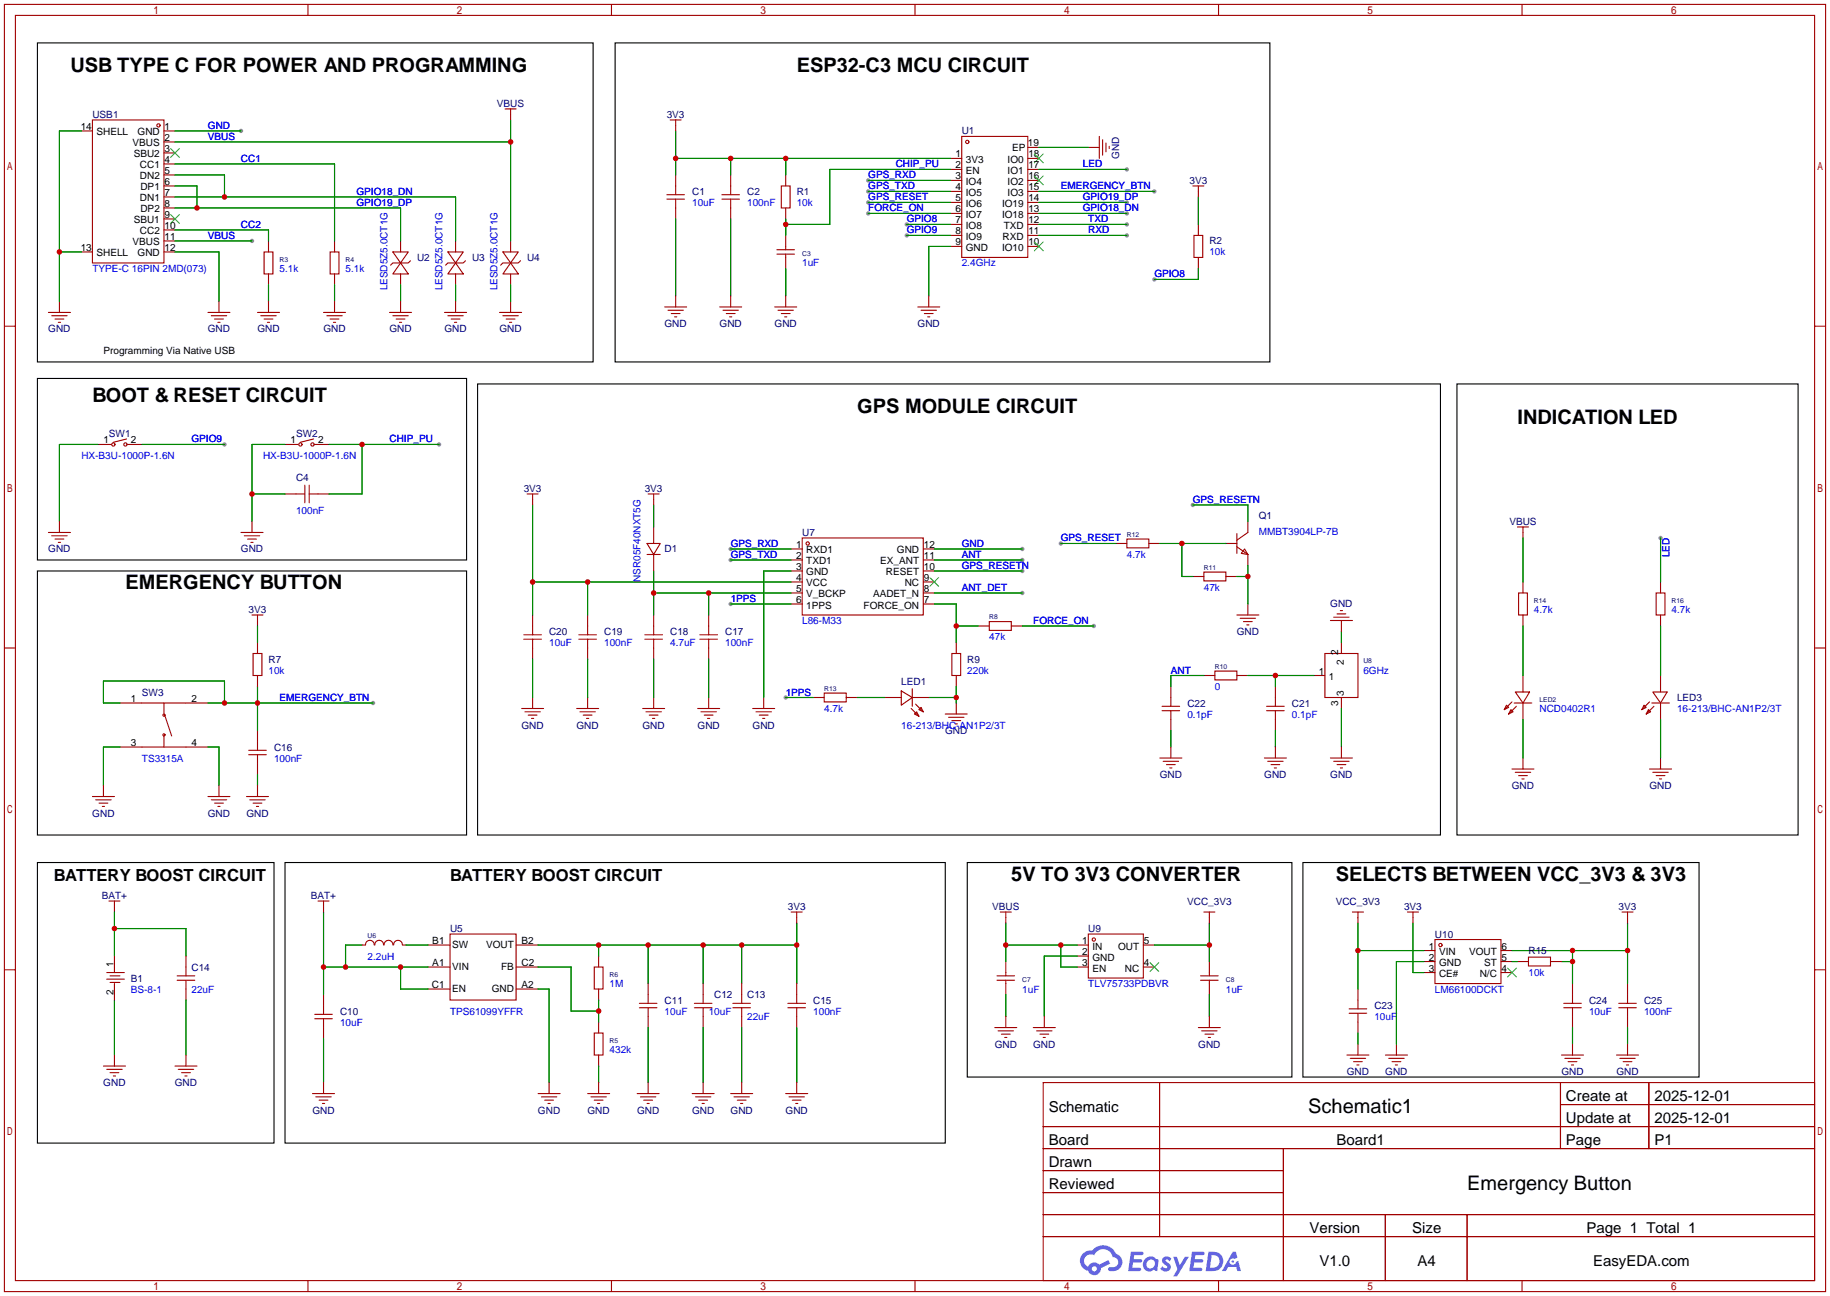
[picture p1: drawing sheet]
<svg xmlns="http://www.w3.org/2000/svg" width="422mm" height="299mm" viewBox="0 0 422 299" stroke-linecap="round" stroke-linejoin="round" font-family="sans-serif">
<g fill="#999">
<circle cx="58.2" cy="55.6" r=".51"/>
<circle cx="55.6" cy="30.2" r=".51"/>
<circle cx="260.1" cy="46.7" r=".51"/>
<circle cx="260.1" cy="49.3" r=".51"/>
<circle cx="209.3" cy="54.4" r=".51"/>
<circle cx="209.3" cy="51.8" r=".51"/>
<circle cx="266.4" cy="64.5" r=".51"/>
<circle cx="200.4" cy="44.2" r=".51"/>
<circle cx="260.1" cy="39.1" r=".51"/>
<circle cx="260.1" cy="51.8" r=".51"/>
<circle cx="260.1" cy="54.4" r=".51"/>
<circle cx="200.4" cy="41.7" r=".51"/>
<circle cx="200.4" cy="46.7" r=".51"/>
<circle cx="101.3" cy="102.6" r=".51"/>
<circle cx="51.8" cy="102.6" r=".51"/>
<circle cx="86.1" cy="162.3" r=".51"/>
<circle cx="168.7" cy="139.4" r=".51"/>
<circle cx="168.7" cy="126.7" r=".51"/>
<circle cx="168.7" cy="129.3" r=".51"/>
<circle cx="236" cy="126.7" r=".51"/>
<circle cx="236" cy="129.3" r=".51"/>
<circle cx="236" cy="131.8" r=".51"/>
<circle cx="236" cy="136.9" r=".51"/>
<circle cx="252.5" cy="144.5" r=".51"/>
<circle cx="244.9" cy="125.5" r=".51"/>
<circle cx="275.3" cy="116.6" r=".51"/>
<circle cx="181.4" cy="161" r=".51"/>
<circle cx="383.3" cy="124.2" r=".51"/>
<circle cx="200.4" cy="49.3" r=".51"/>
<circle cx="266.4" cy="44.2" r=".51"/>
</g>
<g fill="none" stroke="#a10000" stroke-width=".25">
<path d="M1 1h420.4v297.2h-420.4zM3.6 3.6h415.2v292.1h-415.2zM71.1 1v2.6M141.1 1v2.6M211.2 1v2.6M281.3 1v2.6M351.3 1v2.6M1 75.3h2.6M418.8 75.3h2.6M1 149.6h2.6M418.8 149.6h2.6M1 223.9h2.6"/>
<path d="M418.8 223.9h2.6M240.8 249.9h178v45.8h-178zM267.7 249.9v35.6M360.2 249.9v15.3M360.2 255h58.6M380.6 249.9v15.3M240.8 260.1h178M240.8 265.2h178M240.8 270.3h55.4M240.8 275.3h55.4M296.2 265.2v30.5M71.1 295.7v2.5"/>
<path d="M141.1 295.7v2.5M211.2 295.7v2.5M240.8 280.4h178M240.8 285.5h178M281.3 295.7v2.5M319.8 280.4v15.3M338.6 280.4v15.3M351.3 295.7v2.5"/>
</g>
<g fill="#5487ff">
<path d="M268.5 290.3a1.3 1.3 0 0 1 1.9 .3l-.4 .6a.54 .54 0 0 0-1-.2l.2 .2a1.28 1.28 0 0 1 .8 2 1.53 1.53 0 0 1-2.2-.3l.5-.6 .8 .5a.31 .31 0 0 0 .3-.3 .31 .31 0 0 0-.2-.3 1.12 1.12 0 0 1-.7-1.9z"/>
<path d="M270.8 290.2h.8l.7 1.9 1.2-1.9h.9l-2.7 4.5h-.9l1-1.7z"/>
<path d="M261 289h2.3a.46 .46 0 0 1 .5 .1 .46 .46 0 0 1 .1 .5l-.3 .2h-1.8l-.1 .9h1.6a.4 .4 0 0 1 .3 .4 .4 .4 0 0 1-.4 .4h-1.6l-.2 1.2h1.4a.46 .46 0 0 1 .5 .1 .46 .46 0 0 1 .1 .5l-.4 .2h-2.6z"/>
<path d="M275.1 289h2.3a.47 .47 0 0 1 .5 .1 .47 .47 0 0 1 .1 .5l-.3 .2h-1.8l-.1 .9h1.6a.4 .4 0 0 1 .4 .4 .4 .4 0 0 1-.5 .4h-1.6l-.2 1.2h1.4a.46 .46 0 0 1 .5 .1 .46 .46 0 0 1 .1 .5l-.4 .2h-2.6z"/>
<path d="M284.5 289h.8l.3 1.3-.6 .4a.75 .75 0 0 0-1.1 .3 .75 .75 0 0 0 .5 1 .75 .75 0 0 0 .9-.6l.5-.3 .6 2.4h-.8l-.3-1h-1.8l-.5 1h-1z"/>
<path d="M278.9 289l-.6 4.5h1.4a2.27 2.27 0 0 0 2.7-2.3 2.27 2.27 0 0 0-2.7-2.2zM279.7 289.8a1.5 1.5 0 0 1 1.8 1.5 1.5 1.5 0 0 1-1.9 1.4h-.3z"/>
<path d="M264.4 290.6a1.6 1.6 0 0 0-.4 2.3 1.6 1.6 0 0 0 2.3 .2l.8 .4 .3-2.5-.1-.3h-.5a1.58 1.58 0 0 0-2.4-.1zM265 291.1a.99 .99 0 0 1 1.6 .6 .99 .99 0 0 1-1.3 1.1 .98 .98 0 0 1-.3-1.7z"/>
<path d="M250 289.4a2.37 2.37 0 0 0 1.1 4 1.54 1.54 0 0 0 1.8 1 1.54 1.54 0 0 0 1.2-1.6l2.2-1.1-.5-.8-2.1 1.1a1.57 1.57 0 0 0-2.6 .4 1.5 1.5 0 0 1-.7-2.1 1.5 1.5 0 0 1 2.2-.5 2.23 2.23 0 0 1 2.3-1.4 2.23 2.23 0 0 1 1.9 1.8 1.16 1.16 0 0 1 1.3 1.1 1.16 1.16 0 0 1-1.1 1.3h-.7a.47 .47 0 0 0-.5 .3 .47 .47 0 0 0 .4 .6 2.14 2.14 0 0 0 2.7-1.4 2.14 2.14 0 0 0-1.3-2.7 3.2 3.2 0 0 0-5.5-.7l-1.1 .1zM252 292.9a.6 .6 0 0 1 1.2 0 .6 .6 0 0 1-1.2 0z"/>
<circle cx="284.6" cy="291.3" r=".28"/>
</g>
<g fill="none" stroke="#a10000" stroke-width=".25">
<path d="M18.8 30.2h2.5M21.3 27.7h16.5v33h-16.5zM37.8 30.2h2.6M37.8 32.8h2.6M37.8 35.3h2.6M37.8 37.8h2.6M116.6 25.1h2.5M117.9 25.1v2.6M154.7 27.7h2.5M156 27.7v2.5M219.5 36.6h2.5M219.5 39.1h2.5"/>
<path d="M222 31.5h15.2v27.9h-15.2zM237.2 34h2.6M237.2 36.6h2.6M237.2 39.1h2.6M251.2 34h2.5M253.7 31.5v5.1M254.5 32.3v3.5M255.3 33v2.1M256 33.8v.5M18.8 58.2h2.5M37.8 40.4h2.6M37.8 42.9h2.6"/>
<path d="M37.8 45.5h2.6M37.8 48h2.6M37.8 50.5h2.6M37.8 53.1h2.6M37.8 55.6h2.6M37.8 58.2h2.6M61 58.2h2v5h-2zM62 55.6v2.6M76.2 58.2h2v5h-2zM77.2 55.6v2.6M90.7 58.2h3.5l-1.7 2.5zM92.5 55.6v2.6"/>
<path d="M103.4 58.2h3.5l-1.7 2.5zM105.2 55.6v2.6M116.1 58.2h3.5l-1.7 2.5zM117.9 55.6v2.6M153.9 46h4.1M153.9 45h4.1M156 40.4v4.6M156 46v4.5M166.6 46h4.1M166.6 45h4.1M168.7 40.4v4.6M168.7 46v4.5"/>
<path d="M179.3 58.7h4.1M179.3 57.7h4.1M180.3 42.9h2.1v5.1h-2.1zM181.4 40.4v2.5M181.4 48v2.5M181.4 54.4v3.3M181.4 58.7v3.3M219.5 41.7h2.5M219.5 44.2h2.5M219.5 46.7h2.5M219.5 49.3h2.5M219.5 51.8h2.5"/>
<path d="M219.5 54.4h2.5M219.5 56.9h2.5M237.2 41.7h2.6M237.2 44.2h2.6M237.2 46.7h2.6M237.2 49.3h2.6M237.2 51.8h2.6M237.2 54.4h2.6M237.2 56.9h2.6M275.3 42.9h2.6M275.6 54.4h2v5h-2zM276.6 42.9v2.6"/>
<path d="M276.6 51.8v2.6M276.6 59.4v2.6M11.2 72.1h5.1M11.9 72.9h3.6M12.7 73.7h2M13.5 74.4h.5M13.7 69.6v2.5M48 72.1h5.1M48.8 72.9h3.5M49.5 73.7h2.1M50.3 74.4h.5M50.5 69.6v2.5"/>
<path d="M59.4 72.1h5.1M60.2 72.9h3.6M61 73.7h2M61.7 74.4h.5M62 63.2v2.6M62 69.6v2.5M74.7 72.1h5.1M75.4 72.9h3.6M76.2 73.7h2M77 74.4h.5M77.2 63.2v2.6M77.2 69.6v2.5"/>
<path d="M89.9 72.1h5.1M90.7 72.9h3.5M91.4 73.7h2.1M92.2 74.4h.5M92.5 60.7l1.7 2.5h-3.5zM92.5 63.2v2.6M92.5 69.6v2.5M94.7 60.2l-.5 .5h-3.5l-.5 .5M102.6 72.1h5.1M103.4 72.9h3.5M104.1 73.7h2.1M104.9 74.4h.5"/>
<path d="M105.2 60.7l1.7 2.5h-3.5zM105.2 63.2v2.6M105.2 69.6v2.5M107.4 60.2l-.5 .5h-3.5l-.5 .5M115.3 72.1h5.1M116.1 72.9h3.5M116.8 73.7h2.1M117.6 74.4h.5M117.9 60.7l1.7 2.5h-3.5zM117.9 63.2v2.6M117.9 69.6v2.5M120.1 60.2l-.5 .5h-3.5l-.5 .5"/>
<path d="M153.4 70.9h5.1M154.2 71.6h3.5M154.9 72.4h2.1M155.7 73.2h.5M156 68.3v2.6M166.1 70.9h5.1M166.9 71.6h3.5M167.6 72.4h2.1M168.4 73.2h.5M168.7 68.3v2.6M178.8 70.9h5.1M179.6 71.6h3.5"/>
<path d="M180.3 72.4h2.1M181.1 73.2h.5M181.4 68.3v2.6M211.8 70.9h5.1M212.6 71.6h3.6M213.4 72.4h2M214.1 73.2h.5M214.4 68.3v2.6M22.6 102.6h3.1M29.2 101.3l-3 .8M29.5 102.6h3.3M65.8 102.6h3"/>
<path d="M65.8 114h4.6M70.4 112v4.1M71.4 114h4.5M71.4 112v4.1M72.4 101.3l-3.1 .8M72.6 102.6h3.3M121.7 114h2.5M122.9 114v2.6M149.6 114h2.5M150.9 114v2.6M11.2 122.9h5.1M11.9 123.7h3.6"/>
<path d="M12.7 124.5h2M13.5 125.2h.5M13.7 120.4v2.5M55.6 122.9h5.1M56.4 123.7h3.5M57.1 124.5h2.1M57.9 125.2h.5M58.2 120.4v2.5M149.4 125.5h3l-1.5 2.5zM149.4 128h3M150.9 121.7v3.8M150.9 128v3.8"/>
<path d="M182.6 126.7h2.6M182.6 129.3h2.6M182.6 131.8h2.6M182.6 134.4h2.6M182.6 136.9h2.6M182.6 139.4h2.6M185.2 124.2h27.9v17.8h-27.9zM213.1 126.7h2.5M213.1 129.3h2.5M213.1 131.8h2.5M213.1 134.4h2.5M213.1 136.9h2.5"/>
<path d="M213.1 139.4h2.5M257.6 125.5h2.5M260.1 124.5h5.1v2h-5.1zM265.2 125.5h2.5M275.3 133.1h2.6M277.9 132.1h5.1v2h-5.1zM283 125.5h2.5M283 133.1h2.5M285.5 126.2l2.5 1.8M285.5 123.2v4.6M287.3 126.7l.7 1.3-1.5-.2zM288 120.4v2.5l-2.5 1.8"/>
<path d="M288 128v2.6M288 139.4v2.6M350.3 121.7h2.5M350.5 136.9h2.1v5.1h-2.1zM351.5 121.7v2.5M351.5 134.4v2.5M382.3 136.9h2v5.1h-2zM383.3 134.4v2.5M58.2 142h2.5M58.4 150.9h2.1v5.1h-2.1zM59.4 142v2.5M59.4 148.3v2.6"/>
<path d="M59.4 156v2.5M120.9 147.6h4.1M120.9 146.6h4.1M122.9 142v4.6M122.9 147.6v4.5M133.6 147.6h4.1M133.6 146.6h4.1M135.6 142v4.6M135.6 147.6v4.5M148.8 147.6h4.1M148.8 146.6h4.1M150.9 142v4.6"/>
<path d="M150.9 147.6v4.5M161.5 147.6h4.1M161.5 146.6h4.1M163.6 142v4.6M163.6 147.6v4.5M208 159.5l2.6 1.5-2.6 1.8zM210.6 159v4.1M219.7 150.9h2v5.1h-2zM220.7 148.3v2.6M220.7 156v2.5M225.8 144.5h2.5M228.3 143.5h5.1v2h-5.1z"/>
<path d="M233.4 144.5h2.6M270.3 158.5v4.6M277.9 156h2.5M280.4 154.9h5.1v2.1h-5.1zM285.5 142h5.1M285.5 156h2.5M286.3 142.7h3.5M287 143.5h2.1M287.8 144.3h.5M294.4 158.5v4.6M303.3 156h2.5M305.8 150.9h7.6v10.1h-7.6z"/>
<path d="M307.1 143.3h5.1M307.8 142.5h3.6M308.6 141.7h2M309.4 141h.5M309.6 143.3v2.5M309.6 148.3v2.6M349.8 159.8h3.3l-1.6 2.5zM351.5 142v2.5M351.5 156v3.8M381.5 159.8h3.3l-1.5 2.5zM383.3 142v2.5M383.3 156v3.8"/>
<path d="M27.7 172.5h20.3M27.7 162.3h20.3M37.8 162.3v2.5M37.8 169.9v2.6M38.1 165.4l1.5 4.5M57.4 174.2h4.1M57.4 173.2h4.1M59.4 168.7v4.5M59.4 174.2v4.6M120.4 163.6h5.1M121.2 164.3h3.5M121.9 165.1h2.1"/>
<path d="M122.7 165.9h.5M122.9 161v2.6M133.1 163.6h5.1M133.9 164.3h3.5M134.6 165.1h2.1M135.4 165.9h.5M135.6 161v2.6M148.3 163.6h5.1M149.1 164.3h3.6M149.9 165.1h2M150.6 165.9h.5M150.9 161v2.6"/>
<path d="M161 163.6h5.1M161.8 164.3h3.6M162.6 165.1h2M163.3 165.9h.5M163.6 161v2.6M173.7 163.6h5.1M174.5 164.3h3.6M175.3 165.1h2M176 165.9h.5M176.3 161v2.6M187.7 161h2.5M190.2 160h5.1v2.1h-5.1z"/>
<path d="M195.3 161h2.6M204.2 161h3.8M210.3 163.6l1.8 1.8M210.6 161h3.8M211.1 164.8l.5-.5 .5 1.1zM211.3 162.6l1.8 1.7M212.1 163.8l.5-.5 .5 1zM218.2 164.8h5.1M218.9 165.6h3.6M219.7 166.4h2M220.5 167.1h.5M220.7 162.3v2.5"/>
<path d="M267.7 175h5.1M268.2 163.1h4.1M268.2 164.1h4.1M268.5 175.8h3.5M269.2 176.5h2.1M270 177.3h.5M270.3 164.1v4.6M270.3 172.5v2.5M291.8 175h5.1M292.4 163.1h4M292.4 164.1h4M292.6 175.8h3.6"/>
<path d="M293.4 176.5h2M294.1 177.3h.5M294.4 164.1v4.6M294.4 172.5v2.5M307.1 175h5.1M307.8 175.8h3.6M308.6 176.5h2M309.4 177.3h.5M309.6 161v2.6M309.6 172.5v2.5M347.7 162.8l.5 .5-1 .5zM348.7 163.8l.5 .5-1 .5z"/>
<path d="M349 162.1l-1.8 1.7M349 177.5h5.1M349.5 162.3h4.1M349.8 178.3h3.5M350 163.1l-1.8 1.7M350.5 179.1h2.1M351.3 179.8h.5M351.5 162.3v3.8M351.5 175v2.5M379.5 162.8l.5 .5-1 .5zM380.5 163.8l.5 .5-1 .5zM380.7 177.5h5.1"/>
<path d="M380.7 162.1l-1.7 1.7M381.3 162.3h4M381.5 178.3h3.6M381.8 163.1l-1.8 1.7M382.3 179.1h2M383 179.8h.5M383.3 162.3v3.8M383.3 175v2.5M21.3 183.9h5.1M22.1 184.7h3.6M22.9 185.4h2M23.6 186.2h.5"/>
<path d="M23.9 181.4v2.5M48 183.9h5.1M48.8 184.7h3.5M49.5 185.4h2.1M50.3 186.2h.5M50.5 181.4v2.5M56.9 183.9h5.1M57.7 184.7h3.5M58.4 185.4h2.1M59.2 186.2h.5M59.4 181.4v2.5M25.1 208h2.6"/>
<path d="M26.4 208v2.6M73.4 208h2.5M74.7 208v2.6M83.6 218.2h.7M84.4 218.2a1.01 1.01 0 0 1 1-1.1 1.01 1.01 0 0 1 1 1.1M86.5 218.2a1.01 1.01 0 0 1 1-1.1 1.01 1.01 0 0 1 1 1.1M88.7 218.2a1.01 1.01 0 0 1 1-1.1 1.01 1.01 0 0 1 1 1.1M90.9 218.2a1.01 1.01 0 0 1 1-1.1 1.01 1.01 0 0 1 1 1.1M93 218.2h.7M98.8 218.2h5.1M103.9 215.6h15.2v15.3h-15.2zM119.1 218.2h5.1"/>
<path d="M182.6 210.6h2.6M183.9 210.6v2.5M230.9 210.6h2.5M232.2 210.6v2.5M248.7 218.2h2.5M251.2 215.6h12.7v10.2h-12.7zM263.9 218.2h2.5M277.9 210.6h2.5M279.1 210.6v2.5M312.2 210.6h2.5M313.4 210.6v2.5M324.9 210.6h2.5"/>
<path d="M326.1 210.6v2.5M328.7 219.5h2.5M331.2 216.9h15.3v10.2h-15.3zM346.5 219.5h2.5M374.4 210.6h2.5M375.7 210.6v2.5M24.6 224.5h4.1M24.6 226.1h4.1M25.4 225.3h2.3M25.4 226.8h2.3M26.4 220.7v3.8M26.4 227.1v3.8"/>
<path d="M40.9 225.3h4.1M40.9 226.3h4.1M42.9 220.7v4.6M42.9 226.3v4.6M72.6 235.2h4.1M72.6 234.2h4.1M74.7 229.6v4.6M74.7 235.2v4.6M98.8 223.3h5.1M98.8 228.3h5.1M119.1 223.3h5.1M119.1 228.3h5.1"/>
<path d="M137.2 238.5h2v5.1h-2zM137.2 223.3h2v5h-2zM138.2 220.7v2.6M138.2 228.3v2.6M138.2 236v2.5M147.6 232.7h4M147.6 231.6h4M149.6 227.1v4.5M149.6 232.7v4.5M160.3 232.7h4M160.3 231.6h4M162.3 227.1v4.5"/>
<path d="M162.3 232.7v4.5M169.2 232.7h4M169.2 231.6h4M171.2 227.1v4.5M171.2 232.7v4.5M181.9 232.7h4M181.9 231.6h4M183.9 227.1v4.5M183.9 232.7v4.5M229.6 237.2h5.1M230.1 225.3h4.1M230.1 226.3h4.1"/>
<path d="M230.4 238h3.5M231.1 238.8h2.1M231.9 239.5h.5M232.2 222v3.3M232.2 226.3v3.3M232.2 234.7v2.5M238.5 237.2h5.1M239.3 238h3.5M240 238.8h2.1M240.8 239.5h.5M241 234.7v2.5M248.7 223.3h2.5"/>
<path d="M248.7 220.7h2.5M263.9 223.3h2.5M276.6 237.2h5.1M277.1 225.3h4.1M277.1 226.3h4.1M277.4 238h3.5M278.1 238.8h2.1M278.9 239.5h.5M279.1 222v3.3M279.1 226.3v3.3M279.1 234.7v2.5M311.4 233.9h4.1"/>
<path d="M311.4 232.9h4.1M313.4 228.3v4.6M313.4 233.9v4.6M328.7 222h2.5M328.7 224.5h2.5M346.5 222h2.5M346.5 224.5h2.5M350.3 222h2.5M352.8 221h5.1v2h-5.1zM357.9 222h2.5M360.9 232.7h4.1M360.9 231.6h4.1"/>
<path d="M363 227.1v4.5M363 232.7v4.5M373.6 232.7h4.1M373.6 231.6h4.1M375.7 227.1v4.5M375.7 232.7v4.5M23.9 246.1h5.1M24.6 246.9h3.6M25.4 247.6h2M26.2 248.4h.5M26.4 243.6v2.5M40.4 246.1h5.1"/>
<path d="M41.1 246.9h3.6M41.9 247.6h2M42.7 248.4h.5M42.9 243.6v2.5M72.1 252.5h5.1M72.9 253.2h3.6M73.7 254h2M74.4 254.8h.5M74.7 249.9v2.6M124.2 252.5h5.1M125 253.2h3.5M125.7 254h2.1"/>
<path d="M126.5 254.8h.5M126.7 249.9v2.6M135.6 252.5h5.1M136.4 253.2h3.6M137.2 254h2M137.9 254.8h.5M138.2 243.6v2.5M138.2 249.9v2.6M147.1 252.5h5M147.8 253.2h3.6M148.6 254h2M149.4 254.8h.5"/>
<path d="M149.6 249.9v2.6M159.8 252.5h5M160.5 253.2h3.6M161.3 254h2M162.1 254.8h.5M162.3 249.9v2.6M168.7 252.5h5M169.4 253.2h3.6M170.2 254h2M170.9 254.8h.5M171.2 249.9v2.6M181.4 252.5h5"/>
<path d="M182.1 253.2h3.6M182.9 254h2M183.6 254.8h.5M183.9 249.9v2.6M310.9 243.6h5.1M311.7 244.3h3.5M312.4 245.1h2.1M313.2 245.9h.5M313.4 241v2.6M319.8 243.6h5.1M320.5 244.3h3.6M321.3 245.1h2"/>
<path d="M322.1 245.9h.5M322.3 241v2.6M360.4 243.6h5.1M361.2 244.3h3.5M361.9 245.1h2.1M362.7 245.9h.5M363 241v2.6M373.1 243.6h5.1M373.9 244.3h3.5M374.6 245.1h2.1M375.4 245.9h.5M375.7 241v2.6"/>
<circle cx="36.6" cy="29" r=".38"/>
<circle cx="223.3" cy="32.8" r=".38"/>
<circle cx="26.2" cy="102.6" r=".38"/>
<circle cx="29" cy="102.6" r=".38"/>
<circle cx="69.3" cy="102.6" r=".38"/>
<circle cx="72.1" cy="102.6" r=".38"/>
<circle cx="186.4" cy="125.5" r=".38"/>
<circle cx="37.8" cy="169.7" r=".25"/>
<circle cx="37.8" cy="165.1" r=".25"/>
<circle cx="252.5" cy="216.9" r=".38"/>
<circle cx="332.5" cy="218.2" r=".38"/>
</g>
<g fill="none" stroke="#3c3" stroke-width=".25">
<path d="M39.4 34.3l2 2M41.4 34.3l-2 2M238.8 35.6l2 2M240.8 35.6l-2 2M39.4 49.5l2 2.1M41.4 49.5l-2 2.1M238.8 40.6l2 2.1M238.8 55.9l2 2M240.8 40.6l-2 2.1M240.8 55.9l-2 2M214.6 133.3l2.1 2.1M216.7 133.3l-2.1 2.1"/>
<path d="M265.4 222.2l2.1 2.1M267.5 222.2l-2.1 2.1M348 223.5l2 2.1M350 223.5l-2 2.1"/>
</g>
<g fill="none" stroke="#008700" stroke-width=".25">
<path d="M18.8 30.2h-5.1v39.4M40.4 37.8h36.8v17.8M40.4 32.8h77.5M40.4 30.2h15.2M117.9 27.7v27.9M156 36.6h63.5M156 30.2v10.2M168.7 36.6v3.8M181.4 36.6v3.8M219.5 39.1h-28v12.7h-10.1M239.8 39.1h20.3M239.8 34h11.4"/>
<path d="M13.7 58.2h5.1M40.4 53.1h21.6v2.5M40.4 48h52.1v7.6M40.4 42.9h5.1v5.1M40.4 45.5h64.8v10.1M40.4 40.4h11.4v5.1M40.4 55.6h17.8M40.4 58.2h10.1v11.4M156 50.5v17.8M168.7 50.5v17.8M181.4 50.5v3.9M200.4 46.7h19.1"/>
<path d="M200.4 49.3h19.1M200.4 44.2h19.1M200.4 41.7h19.1M209.3 51.8h10.2M209.3 54.4h10.2M219.5 56.9h-5.1v11.4M239.8 46.7h20.3M239.8 49.3h20.3M239.8 51.8h20.3M239.8 54.4h20.3M239.8 44.2h26.6M276.6 45.5v6.3"/>
<path d="M62 65.8v3.8M77.2 65.8v3.8M92.5 65.8v3.8M105.2 65.8v3.8M117.9 65.8v3.8M181.4 62v6.3M276.6 62v2.5h-10.2M22.6 102.6h-8.9v17.8M32.8 102.6h19M58.2 114h7.6M65.8 102.6h-7.6v17.8M75.9 102.6h25.4"/>
<path d="M83.6 102.6v11.4h-7.7M122.9 116.6v25.4M150.9 116.6v5.1M275.3 116.6h12.7v3.8M122.9 134.4h59.7M135.6 134.4v7.6M150.9 131.8v10.2M150.9 136.9h31.7M163.6 136.9v5.1M168.7 139.4h13.9M168.7 126.7h13.9M168.7 129.3h13.9"/>
<path d="M182.6 131.8h-6.3v29.2M215.6 131.8h20.4M215.6 136.9h20.4M215.6 139.4h5.1v8.9M215.6 126.7h20.4M215.6 129.3h20.4M244.9 125.5h12.7M267.7 125.5h15.3M272.8 125.5v7.6h2.5M285.5 133.1h2.5M288 130.6v8.8M351.5 124.2v10.2"/>
<path d="M383.3 124.2v10.2M59.4 144.5v3.8M59.4 158.5v10.2M122.9 152.1v8.9M135.6 152.1v8.9M150.9 152.1v8.9M163.6 152.1v8.9M220.7 158.5v3.8M220.7 144.5h5.1M236 144.5h16.5M277.9 156h-7.6v2.5M288 156h15.3"/>
<path d="M294.4 156v2.5M309.6 145.8v2.5M351.5 144.5v11.5M383.3 144.5v11.5M27.7 162.3h-3.8v-5.1h27.9v5.1M27.7 172.5h-3.8v8.9M48 172.5h2.5v8.9M48 162.3h38.1M59.4 178.8v2.6M181.4 161h6.3M197.9 161h6.3M214.4 161h6.3"/>
<path d="M270.3 168.7v3.8M294.4 168.7v3.8M309.6 163.6v8.9M351.5 166.1v8.9M383.3 166.1v8.9M26.4 210.6v10.1M26.4 214.4h16.5v6.3M74.7 210.6v19M83.6 218.2h-3.8v5.1M93.7 218.2h5.1M124.2 218.2h59.7M138.2 218.2v2.5"/>
<path d="M149.6 218.2v8.9M162.3 218.2v8.9M171.2 218.2v8.9M183.9 213.1v14M232.2 218.2h16.5M232.2 213.1v8.9M244.9 218.2v5.1h3.8M266.4 218.2h12.7M279.1 213.1v8.9M313.4 213.1v15.2M313.4 219.5h15.3M326.1 213.1v11.4h2.6"/>
<path d="M349 219.5h26.7M363 219.5v7.6M375.7 213.1v14M26.4 230.9v12.7M42.9 230.9v12.7M74.7 223.3h24.1M74.7 239.8v10.1M92.5 223.3v5h6.3M124.2 223.3h7.6v10.1h6.4M124.2 228.3h2.5v21.6M138.2 230.9v5.1M149.6 237.2v12.7"/>
<path d="M162.3 237.2v12.7M171.2 237.2v12.7M183.9 237.2v12.7M232.2 229.6v5.1M248.7 220.7h-7.7v14M279.1 229.6v5.1M313.4 238.5v2.5M328.7 222h-6.4v19M349 222h1.3M360.4 222h2.6M363 237.2v3.8M375.7 237.2v3.8"/>
<path d="M138.2 246.1v3.8"/>
</g>
<path d="M8.6 9.9h128.3v73.7h-128.3zM142 9.9h151.1v73.7h-151.1zM8.6 87.4h99.1v41.9h-99.1zM110.2 88.6h222.3v104.2h-222.3zM336.3 88.6h78.7v104.2h-78.7zM8.6 131.8h99.1v61h-99.1zM8.6 199.1h54.6v64.8h-54.6zM65.8 199.1h152.4v64.8h-152.4zM223.3 199.1h74.9v49.6h-74.9zM300.7 199.1h91.5v49.6h-91.5z" fill="none" stroke="#000" stroke-width=".25"/>
<g fill="#c00">
<circle cx="45.5" cy="48" r=".63"/>
<circle cx="51.8" cy="45.5" r=".63"/>
<circle cx="117.9" cy="32.8" r=".63"/>
<circle cx="13.7" cy="58.2" r=".63"/>
<circle cx="181.4" cy="51.8" r=".63"/>
<circle cx="181.4" cy="36.6" r=".63"/>
<circle cx="168.7" cy="36.6" r=".63"/>
<circle cx="156" cy="36.6" r=".63"/>
<circle cx="83.6" cy="102.6" r=".63"/>
<circle cx="58.2" cy="114" r=".63"/>
<circle cx="92.5" cy="223.3" r=".63"/>
<circle cx="79.8" cy="223.3" r=".63"/>
<circle cx="74.7" cy="223.3" r=".63"/>
<circle cx="138.2" cy="218.2" r=".63"/>
<circle cx="149.6" cy="218.2" r=".63"/>
<circle cx="162.3" cy="218.2" r=".63"/>
<circle cx="171.2" cy="218.2" r=".63"/>
<circle cx="183.9" cy="218.2" r=".63"/>
<circle cx="138.2" cy="233.4" r=".63"/>
<circle cx="26.4" cy="214.4" r=".63"/>
<circle cx="51.8" cy="162.3" r=".63"/>
<circle cx="59.4" cy="162.3" r=".63"/>
<circle cx="150.9" cy="136.9" r=".63"/>
<circle cx="163.6" cy="136.9" r=".63"/>
<circle cx="135.6" cy="134.4" r=".63"/>
<circle cx="122.9" cy="134.4" r=".63"/>
<circle cx="220.7" cy="144.5" r=".63"/>
<circle cx="220.7" cy="161" r=".63"/>
<circle cx="294.4" cy="156" r=".63"/>
<circle cx="288" cy="133.1" r=".63"/>
<circle cx="272.8" cy="125.5" r=".63"/>
<circle cx="279.1" cy="218.2" r=".63"/>
<circle cx="244.9" cy="218.2" r=".63"/>
<circle cx="232.2" cy="218.2" r=".63"/>
<circle cx="313.4" cy="219.5" r=".63"/>
<circle cx="363" cy="219.5" r=".63"/>
<circle cx="375.7" cy="219.5" r=".63"/>
<circle cx="363" cy="222" r=".63"/>
</g>
<g font-size="4.6">
<text x="16.3" y="16.6">USB TYPE C FOR POWER AND PROGRAMMING</text>
<text x="183.9" y="16.6">ESP32-C3 MCU CIRCUIT</text>
<text x="21.3" y="92.8">BOOT &amp; RESET CIRCUIT</text>
<text x="197.9" y="95.3">GPS MODULE CIRCUIT</text>
<text x="350.3" y="97.9">INDICATION LED</text>
<text x="29" y="136">EMERGENCY BUTTON</text>
<text x="233.4" y="203.3">5V TO 3V3 CONVERTER</text>
<text x="308.4" y="203.3">SELECTS BETWEEN VCC_3V3 &amp; 3V3</text>
<text x="302" y="257">Schematic1</text>
<text x="338.7" y="274.8">Emergency Button</text>
</g>
<g font-size="3.8">
<text x="12.4" y="203.4">BATTERY BOOST CIRCUIT</text>
<text x="103.9" y="203.4">BATTERY BOOST CIRCUIT</text>
</g>
<g font-size="3.5">
<text x="242.1" y="256.7">Schematic</text>
<text x="361.5" y="254.2">Create at</text>
<text x="381.9" y="254.2">2025-12-01</text>
<text x="361.5" y="259.2">Update at</text>
<text x="381.9" y="259.2">2025-12-01</text>
<text x="242.1" y="264.3">Board</text>
<text x="242.1" y="269.4">Drawn</text>
<text x="308.5" y="264.3">Board1</text>
<text x="361.5" y="264.3">Page</text>
<text x="381.9" y="264.3">P1</text>
<text x="242.1" y="274.5">Reviewed</text>
<text x="302.3" y="284.6">Version</text>
<text x="326" y="284.6">Size</text>
<text x="366.2" y="284.6">Page 1 Total 1</text>
<text x="304.6" y="292.3">V1.0</text>
<text x="327.2" y="292.3">A4</text>
<text x="367.7" y="292.3">EasyEDA.com</text>
</g>
<g font-size="2.3">
<text x="18.6" y="30">14</text>
<text x="38" y="30">1</text>
<text x="22.3" y="31.3">SHELL</text>
<text x="30.6" y="33.8">VBUS</text>
<text x="31.8" y="31.3">GND</text>
<text x="38" y="32.5">2</text>
<text x="38" y="35.1">3</text>
<text x="233.6" y="34.8">EP</text>
<text x="237.2" y="33.8">19</text>
<text x="30.9" y="36.3">SBU2</text>
<text x="32.3" y="38.9">CC1</text>
<text x="32.3" y="41.4">DN2</text>
<text x="38" y="37.6">4</text>
<text x="38" y="40.2">5</text>
<text x="220.6" y="41.4">3</text>
<text x="220.6" y="38.9">2</text>
<text x="220.6" y="36.3">1</text>
<text x="222.9" y="40.2">EN</text>
<text x="222.9" y="37.6">3V3</text>
<text x="232.6" y="37.6">IO0</text>
<text x="232.6" y="40.2">IO1</text>
<text x="237.4" y="36.3">18</text>
<text x="237.4" y="38.9">17</text>
<text x="237.4" y="41.4">16</text>
<text x="32.3" y="46.5">DN1</text>
<text x="32.4" y="44">DP1</text>
<text x="38" y="42.7">6</text>
<text x="38" y="45.2">7</text>
<text x="38" y="47.8">8</text>
<text x="220.6" y="46.5">5</text>
<text x="220.6" y="44">4</text>
<text x="222.9" y="47.8">IO6</text>
<text x="222.9" y="45.2">IO5</text>
<text x="222.9" y="42.7">IO4</text>
<text x="231.3" y="47.8">IO19</text>
<text x="232.6" y="42.7">IO2</text>
<text x="232.6" y="45.2">IO3</text>
<text x="237.4" y="44">15</text>
<text x="237.4" y="46.5">14</text>
<text x="30.9" y="51.6">SBU1</text>
<text x="32.4" y="49">DP2</text>
<text x="38" y="50.3">9</text>
<text x="38" y="52.9">10</text>
<text x="220.6" y="51.6">7</text>
<text x="220.6" y="49">6</text>
<text x="222.9" y="52.9">IO8</text>
<text x="222.9" y="50.3">IO7</text>
<text x="231.3" y="50.3">IO18</text>
<text x="231.7" y="52.9">TXD</text>
<text x="237.4" y="49">13</text>
<text x="237.4" y="51.6">12</text>
<text x="18.6" y="57.9">13</text>
<text x="22.3" y="59.2">SHELL</text>
<text x="30.6" y="56.7">VBUS</text>
<text x="31.8" y="59.2">GND</text>
<text x="32.3" y="54.1">CC2</text>
<text x="38" y="55.4">11</text>
<text x="38" y="57.9">12</text>
<text x="220.6" y="56.7">9</text>
<text x="220.6" y="54.1">8</text>
<text x="222.9" y="57.9">GND</text>
<text x="222.9" y="55.4">IO9</text>
<text x="231.3" y="57.9">IO10</text>
<text x="231.4" y="55.4">RXD</text>
<text x="237.4" y="54.1">11</text>
<text x="237.4" y="56.7">10</text>
<text x="23.9" y="81.8">Programming Via Native USB</text>
<text x="23.9" y="102.4">1</text>
<text x="30.2" y="102.4">2</text>
<text x="67" y="102.4">1</text>
<text x="73.4" y="102.4">2</text>
<text x="183.8" y="126.5">1</text>
<text x="183.8" y="129.1">2</text>
<text x="183.8" y="131.6">3</text>
<text x="186.1" y="127.8">RXD1</text>
<text x="186.1" y="130.3">TXD1</text>
<text x="203.2" y="130.3">EX_ANT</text>
<text x="207" y="127.8">GND</text>
<text x="213.2" y="131.6">10</text>
<text x="213.2" y="129.1">11</text>
<text x="213.2" y="126.5">12</text>
<text x="183.8" y="134.1">4</text>
<text x="183.8" y="136.7">5</text>
<text x="186.1" y="132.9">GND</text>
<text x="186.1" y="135.4">VCC</text>
<text x="186.1" y="137.9">V_BCKP</text>
<text x="201.5" y="137.9">AADET_N</text>
<text x="204.5" y="132.9">RESET</text>
<text x="208.8" y="135.4">NC</text>
<text x="213.2" y="136.7">8</text>
<text x="213.2" y="134.1">9</text>
<text x="183.8" y="139.2">6</text>
<text x="186.1" y="140.5">1PPS</text>
<text x="199.3" y="140.5">FORCE_ON</text>
<text x="213.2" y="139.2">7</text>
<text x="304.4" y="155.7">1</text>
<text x="308.9" y="151.2" transform="rotate(-90 308.9 151.2)">2</text>
<text x="310.2" y="153.6" transform="rotate(-90 310.2 153.6)">2</text>
<text x="306.8" y="157">1</text>
<text x="310.2" y="160.6" transform="rotate(-90 310.2 160.6)">3</text>
<text x="30.2" y="162.1">1</text>
<text x="44.2" y="162.1">2</text>
<text x="308.9" y="162.9" transform="rotate(-90 308.9 162.9)">3</text>
<text x="30.2" y="172.2">3</text>
<text x="44.2" y="172.2">4</text>
<text x="99.8" y="218">B1</text>
<text x="104.4" y="219">SW</text>
<text x="112.2" y="219">VOUT</text>
<text x="120.4" y="218">B2</text>
<text x="249.8" y="218">1</text>
<text x="249.8" y="220.5">2</text>
<text x="252.1" y="219.2">IN</text>
<text x="252.1" y="221.8">GND</text>
<text x="258.1" y="219.2">OUT</text>
<text x="264" y="218">5</text>
<text x="329.8" y="219.2">1</text>
<text x="329.8" y="221.8">2</text>
<text x="332.2" y="220.5">VIN</text>
<text x="339.1" y="220.5">VOUT</text>
<text x="346.6" y="221.8">5</text>
<text x="346.6" y="219.2">6</text>
<text x="26.2" y="223.3" transform="rotate(-90 26.2 223.3)">1</text>
<text x="99.8" y="223">A1</text>
<text x="104.4" y="224.1">VIN</text>
<text x="115.7" y="224.1">FB</text>
<text x="120.4" y="223">C2</text>
<text x="249.8" y="223">3</text>
<text x="252.1" y="224.3">EN</text>
<text x="259.6" y="224.3">NC</text>
<text x="264" y="223">4</text>
<text x="329.8" y="224.3">3</text>
<text x="332.2" y="223">GND</text>
<text x="332.2" y="225.6">CE#</text>
<text x="341.5" y="225.6">N/C</text>
<text x="342.6" y="223">ST</text>
<text x="346.6" y="224.3">4</text>
<text x="26.2" y="229.6" transform="rotate(-90 26.2 229.6)">2</text>
<text x="99.7" y="228.1">C1</text>
<text x="104.4" y="229.1">EN</text>
<text x="113.5" y="229.1">GND</text>
<text x="120.4" y="228.1">A2</text>
</g>
<g font-size="2.3" fill="#000080">
<text x="21.3" y="27.2">USB1</text>
<text x="114.7" y="24.7">VBUS</text>
<text x="153.9" y="27.2">3V3</text>
<text x="222" y="31">U1</text>
<text x="258.4" y="36.6" transform="rotate(-90 258.4 36.6)">GND</text>
<text x="159.8" y="45">C1</text>
<text x="172.5" y="45">C2</text>
<text x="183.9" y="45">R1</text>
<text x="274.6" y="42.5">3V3</text>
<text x="279.1" y="56.4">R2</text>
<text x="96.3" y="60.2">U2</text>
<text x="109" y="60.2">U3</text>
<text x="121.7" y="60.2">U4</text>
<text x="11.2" y="76.8">GND</text>
<text x="48" y="76.8">GND</text>
<text x="59.4" y="76.8">GND</text>
<text x="74.7" y="76.8">GND</text>
<text x="89.9" y="76.8">GND</text>
<text x="102.6" y="76.8">GND</text>
<text x="115.3" y="76.8">GND</text>
<text x="153.4" y="75.5">GND</text>
<text x="166.1" y="75.5">GND</text>
<text x="178.8" y="75.5">GND</text>
<text x="211.8" y="75.5">GND</text>
<text x="25.1" y="100.9">SW1</text>
<text x="68.3" y="100.9">SW2</text>
<text x="68.3" y="111">C4</text>
<text x="120.9" y="113.6">3V3</text>
<text x="148.8" y="113.6">3V3</text>
<text x="290.6" y="119.9">Q1</text>
<text x="185.2" y="123.7">U7</text>
<text x="348.4" y="121.2">VBUS</text>
<text x="11.2" y="127.6">GND</text>
<text x="55.6" y="127.6">GND</text>
<text x="153.4" y="127.6">D1</text>
<text x="57.4" y="141.5">3V3</text>
<text x="307.1" y="140.3">GND</text>
<text x="126.7" y="146.6">C20</text>
<text x="139.4" y="146.6">C19</text>
<text x="154.7" y="146.6">C18</text>
<text x="167.4" y="146.6">C17</text>
<text x="285.5" y="146.6">GND</text>
<text x="62" y="153">R7</text>
<text x="223.3" y="153">R9</text>
<text x="32.8" y="160.6">SW3</text>
<text x="208" y="158">LED1</text>
<text x="387.1" y="161.8">LED3</text>
<text x="274.1" y="163.1">C22</text>
<text x="298.2" y="163.1">C21</text>
<text x="63.2" y="173.3">C16</text>
<text x="120.4" y="168.2">GND</text>
<text x="133.1" y="168.2">GND</text>
<text x="148.3" y="168.2">GND</text>
<text x="161" y="168.2">GND</text>
<text x="173.7" y="168.2">GND</text>
<text x="218.2" y="169.5">GND</text>
<text x="267.7" y="179.6">GND</text>
<text x="291.8" y="179.6">GND</text>
<text x="307.1" y="179.6">GND</text>
<text x="349" y="182.2">GND</text>
<text x="380.7" y="182.2">GND</text>
<text x="21.3" y="188.5">GND</text>
<text x="48" y="188.5">GND</text>
<text x="56.9" y="188.5">GND</text>
<text x="23.5" y="207.6">BAT+</text>
<text x="71.8" y="207.6">BAT+</text>
<text x="274" y="208.8">VCC_3V3</text>
<text x="308.3" y="208.8">VCC_3V3</text>
<text x="103.9" y="215.2">U5</text>
<text x="181.8" y="210.1">3V3</text>
<text x="229" y="210.1">VBUS</text>
<text x="251.2" y="215.2">U9</text>
<text x="324.1" y="210.1">3V3</text>
<text x="373.6" y="210.1">3V3</text>
<text x="331.2" y="216.5">U10</text>
<text x="352.8" y="220.3">R15</text>
<text x="30.2" y="226.6">B1</text>
<text x="44.2" y="224.1">C14</text>
<text x="153.4" y="231.7">C11</text>
<text x="164.8" y="230.4">C12</text>
<text x="172.5" y="230.4">C13</text>
<text x="187.7" y="231.7">C15</text>
<text x="317.2" y="233">C23</text>
<text x="366.8" y="231.7">C24</text>
<text x="379.5" y="231.7">C25</text>
<text x="78.5" y="234.2">C10</text>
<text x="229.6" y="241.9">GND</text>
<text x="238.5" y="241.9">GND</text>
<text x="276.6" y="241.9">GND</text>
<text x="23.9" y="250.7">GND</text>
<text x="40.4" y="250.7">GND</text>
<text x="310.9" y="248.2">GND</text>
<text x="319.8" y="248.2">GND</text>
<text x="360.4" y="248.2">GND</text>
<text x="373.1" y="248.2">GND</text>
<text x="72.1" y="257.1">GND</text>
<text x="124.2" y="257.1">GND</text>
<text x="135.6" y="257.1">GND</text>
<text x="147" y="257.1">GND</text>
<text x="159.7" y="257.1">GND</text>
<text x="168.6" y="257.1">GND</text>
<text x="181.3" y="257.1">GND</text>
</g>
<g font-size="2.3" fill="#00f">
<text x="48" y="29.8">GND</text>
<text x="48" y="32.3">VBUS</text>
<text x="55.6" y="37.4">CC1</text>
<text x="200.4" y="41.2">GPS_RXD</text>
<text x="206.8" y="38.7">CHIP_PU</text>
<text x="249.9" y="38.7">LED</text>
<text x="82.3" y="47.5">GPIO19_DP</text>
<text x="82.3" y="45">GPIO18_DN</text>
<text x="159.8" y="47.5">10uF</text>
<text x="172.5" y="47.5">100nF</text>
<text x="183.9" y="47.5">10k</text>
<text x="200.4" y="43.7">GPS_TXD</text>
<text x="200.4" y="46.3">GPS_RESET</text>
<text x="244.9" y="43.7">EMERGENCY_BTN</text>
<text x="249.9" y="46.3">GPIO19_DP</text>
<text x="55.6" y="52.6">CC2</text>
<text x="200.4" y="48.8">FORCE_ON</text>
<text x="209.3" y="53.9">GPIO9</text>
<text x="209.3" y="51.4">GPIO8</text>
<text x="249.9" y="48.8">GPIO18_DN</text>
<text x="251.2" y="51.4">TXD</text>
<text x="251.2" y="53.9">RXD</text>
<text x="48" y="55.2">VBUS</text>
<text x="279.1" y="59">10k</text>
<text x="21.3" y="62.8">TYPE-C 16PIN 2MD(073)</text>
<text x="64.5" y="62.8">5.1k</text>
<text x="79.8" y="62.8">5.1k</text>
<text x="185.2" y="61.5">1uF</text>
<text x="222" y="61.5">2.4GHz</text>
<text x="266.4" y="64.1">GPIO8</text>
<text x="89.5" y="67.1" transform="rotate(-90 89.5 67.1)">LESD5Z5.0CT1G</text>
<text x="102.2" y="67.1" transform="rotate(-90 102.2 67.1)">LESD5Z5.0CT1G</text>
<text x="114.9" y="67.1" transform="rotate(-90 114.9 67.1)">LESD5Z5.0CT1G</text>
<text x="18.8" y="106">HX-B3U-1000P-1.6N</text>
<text x="44.2" y="102.2">GPIO9</text>
<text x="60.7" y="106">HX-B3U-1000P-1.6N</text>
<text x="89.9" y="102.2">CHIP_PU</text>
<text x="68.3" y="118.7">100nF</text>
<text x="275.3" y="116.1">GPS_RESETN</text>
<text x="244.9" y="125">GPS_RESET</text>
<text x="290.6" y="123.5">MMBT3904LP-7B</text>
<text x="168.7" y="126.3">GPS_RXD</text>
<text x="168.7" y="128.8">GPS_TXD</text>
<text x="222" y="126.3">GND</text>
<text x="222" y="128.8">ANT</text>
<text x="222" y="131.4">GPS_RESETN</text>
<text x="260.1" y="128.8">4.7k</text>
<text x="385.4" y="128.7" transform="rotate(-90 385.4 128.7)">LED</text>
<text x="147.9" y="134.4" transform="rotate(-90 147.9 134.4)">NSR05F40NXT5G</text>
<text x="222" y="136.4">ANT_DET</text>
<text x="277.9" y="136.4">47k</text>
<text x="168.7" y="139">1PPS</text>
<text x="354.1" y="141.5">4.7k</text>
<text x="385.8" y="141.5">4.7k</text>
<text x="126.7" y="149.1">10uF</text>
<text x="139.4" y="149.1">100nF</text>
<text x="154.7" y="149.1">4.7uF</text>
<text x="167.4" y="149.1">100nF</text>
<text x="185.2" y="144.1">L86-M33</text>
<text x="228.3" y="147.9">47k</text>
<text x="238.5" y="144.1">FORCE_ON</text>
<text x="62" y="155.5">10k</text>
<text x="223.3" y="155.5">220k</text>
<text x="270.3" y="155.5">ANT</text>
<text x="314.7" y="155.5">6GHz</text>
<text x="64.5" y="161.8">EMERGENCY_BTN</text>
<text x="181.4" y="160.6">1PPS</text>
<text x="280.4" y="159.3">0</text>
<text x="190.2" y="164.4">4.7k</text>
<text x="274.1" y="165.7">0.1pF</text>
<text x="298.2" y="165.7">0.1pF</text>
<text x="355.3" y="164.4">NCD0402R1</text>
<text x="387.1" y="164.4">16-213/BHC-AN1P2/3T</text>
<text x="208" y="168.2">16-213/BHC-AN1P2/3T</text>
<text x="32.8" y="175.8">TS3315A</text>
<text x="63.2" y="175.8">100nF</text>
<text x="84.8" y="221.5">2.2uH</text>
<text x="140.7" y="227.9">1M</text>
<text x="251.2" y="227.9">TLV75733PDBVR</text>
<text x="352.8" y="225.3">10k</text>
<text x="30.2" y="229.2">BS-8-1</text>
<text x="44.2" y="229.2">22uF</text>
<text x="236" y="229.2">1uF</text>
<text x="283" y="229.2">1uF</text>
<text x="331.2" y="229.2">LM66100DCKT</text>
<text x="78.5" y="236.8">10uF</text>
<text x="103.9" y="234.2">TPS61099YFFR</text>
<text x="153.4" y="234.2">10uF</text>
<text x="163.6" y="234.2">10uF</text>
<text x="172.5" y="235.5">22uF</text>
<text x="187.7" y="234.2">100nF</text>
<text x="317.2" y="235.5">10uF</text>
<text x="366.8" y="234.2">10uF</text>
<text x="379.5" y="234.2">100nF</text>
<text x="140.7" y="243.1">432k</text>
</g>
<g font-size="1.6" fill="#000080">
<text x="185.2" y="59.1">C3</text>
<text x="64.5" y="60.4">R3</text>
<text x="79.8" y="60.4">R4</text>
<text x="260.1" y="123.9">R12</text>
<text x="277.9" y="131.5">R11</text>
<text x="228.3" y="142.9">R8</text>
<text x="354.1" y="139.1">R14</text>
<text x="385.8" y="139.1">R16</text>
<text x="280.4" y="154.4">R10</text>
<text x="314.7" y="153.1">U8</text>
<text x="190.2" y="159.5">R13</text>
<text x="355.3" y="162">LED2</text>
<text x="84.8" y="216.6">U6</text>
<text x="140.7" y="225.5">R6</text>
<text x="236" y="226.8">C7</text>
<text x="283" y="226.8">C8</text>
<text x="140.7" y="240.7">R5</text>
</g>
</svg>
